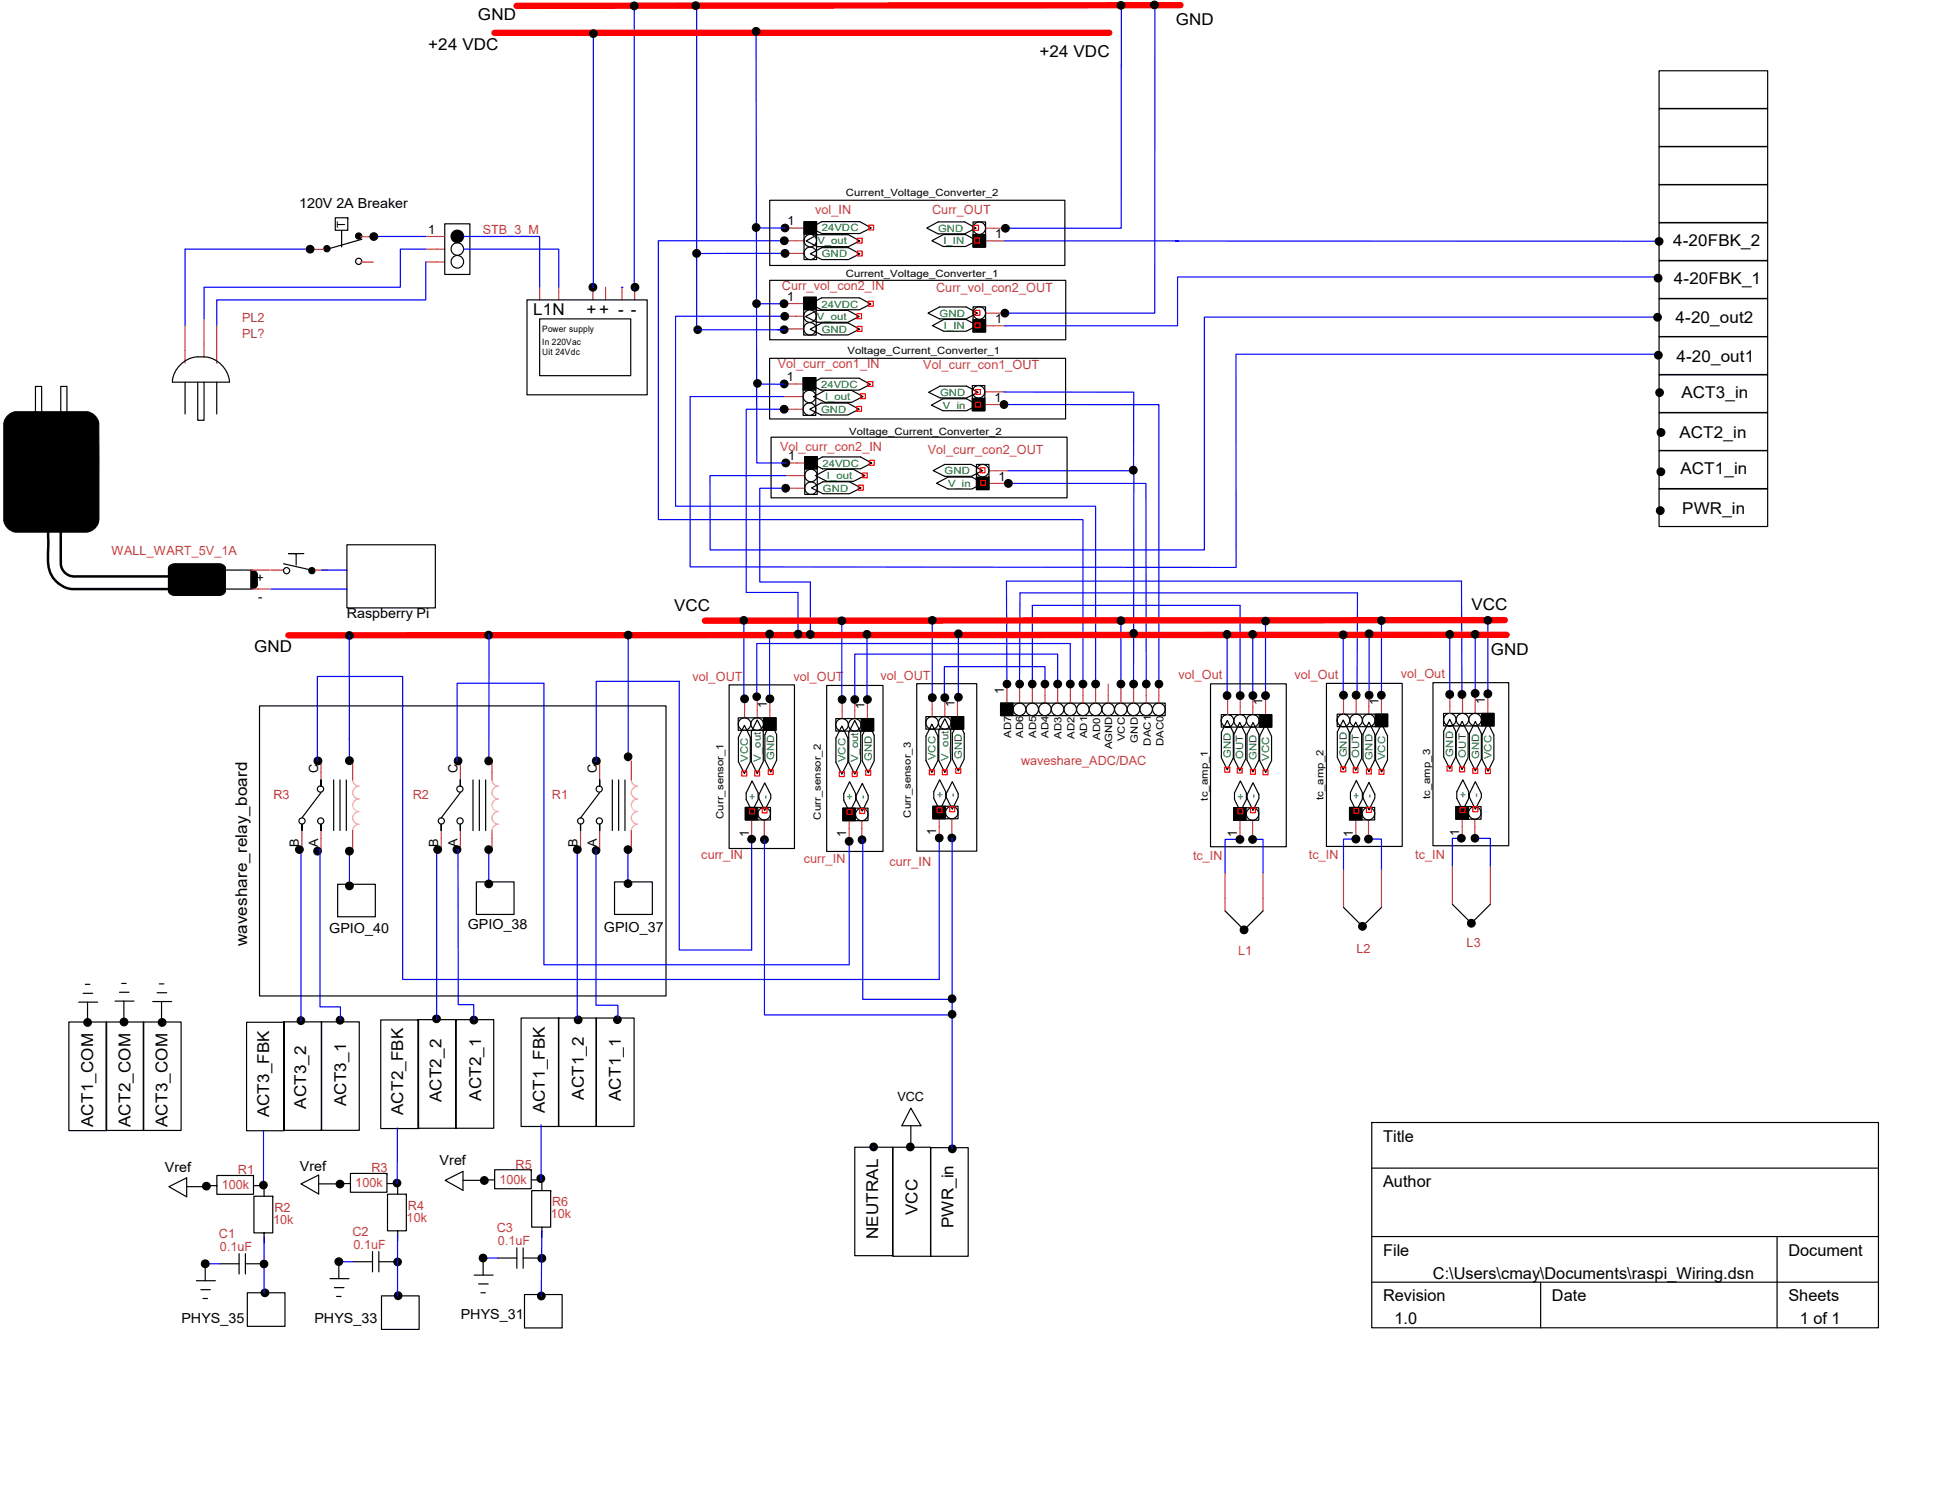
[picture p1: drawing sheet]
<svg xmlns="http://www.w3.org/2000/svg" width="279mm" height="216mm" viewBox="0 0 279 216" stroke-linecap="round" stroke-linejoin="round" font-family="sans-serif">
<g fill="none" stroke="#00f" stroke-width=".17">
<path d="M85.4 4.8v36.5h-.2M91.2 .5v40.9M100.2 .9v46.5h12.9M108.8 4.5l.1 62.1h4.2M161.3 .4v32.4h-16.7M166.2 .8l-.1 44.2h-21.5M44.9 35.8h-18.3v11M53.8 34h7.5M61.3 35.8h-3.7v5.5h-28.2v4.6M61.3 37.7v5.4h-30.1v3.7M66.7 34h10.9v7.3M66.7 35.8h13.7v5.5"/>
<path d="M108.7 32.8h4.3M112.9 34.6h-18.2v40.1h61.1v23.7M113 36.4l-12.8 .1M144.6 34.6l94.1 .1M239 39.8h-69.6v7.1h-24.8M89.5 41.3l.1 .1M91.2 41.4h.1M91.3 41.3h.1M91.4 41.3l-.2 .1M100.6 47.4h.2M108.9 43.7l4.2 .1M109 55.2l3.9 .1"/>
<path d="M111.8 47.4h1.1M112.8 58.9h-5.4v26.3h7.4v5.8M112.9 45.5h-15.7v27.3h60.4v25.6M144.4 58.2h22.3v40.2M144.4 56.4h18.7v11.3M238.7 45.6h-65.4v33.5h-71.1v-10.7h10.9M238.8 50.9h-61v30.7l-78.5-.1v-24.5h13.5M113.1 70.2h-3.8v13.5h7.3v7.5M145 67.7h18.1v30.7M145 69.5h19.9v28.9M39 84.7h10.9M46.2 82h3.7"/>
<path d="M50.2 91.5v18M70.4 91.2l-.1 18.3M90.4 91.3l-.1 18.2M107 89.1v11.4h.1M110.7 91.2l.1 9.3M121.1 89.1l.1 11.5M124.7 91.1l.1 9.5M134.1 89v11.4M137.9 90.9v9.5h-.1M144.9 98.4l-.1-14.8h65.5v16.3h.1M146.7 98.4v-13.1h48.6l-.1 14.7h-.1M148.5 98.4v-11.3h29.9v13"/>
<path d="M150.3 98.4v-2.5h-14.4v4.5M152.2 98.4v-4.3h-29.2v6.5M154 98.4v-5.8h-45.1v7.9M161.3 89v9.4M176.6 91v9.1M180.2 91.2l.1 8.9M182.1 89.3v10.8M193.3 91.2v8.8M197 91.2l-.1 8.8M198.8 89.3v10.7M208.6 91.2v8.7M212.2 90.9v9"/>
<path d="M214.1 89.2v10.7M45.7 109.5v-12.2h12.2v43.6h77.2v-20.4M50.2 106.2h.1M65.7 109.5h.1M65.8 109.5v-11.2h12.5v40.5h43.9v-18M85.6 109.5h.2v-11.5h11.9v38.7h10.4v-16M43 122.2h.3v24.6M45.7 122.2h.3v22.6h3v1.9M50.2 122.2l.1 5.7M63 122.2h-.2v24.4M65.7 122.2h.2v22.3h2.3v2.1M70.3 122.2v5.2"/>
<path d="M83.1 122.2v24.3M85.8 122.2l-.1 22.4h3.2v1.8M90.3 122.2v5M110 120.7v25.3h27M124 120.8h.1v22.9h12.9M136.9 120.5h.1v44.7M178.4 120.7h-2.1v4.9M180.2 120.7h1.5v4.9M195.1 120.7h-1.8v4.3M196.9 120.7h1.9v4.3M210.4 120.6h-1.4v4M212.2 120.6h2.2v4"/>
<path d="M37.9 162.7v7.8M38 177.9v8.1M57.2 162.2l-.1 8M57.2 177.6v8.9M77.9 161.8v7.9M78 177.1h.1M78 177.1l-.1 9.4M125.5 165h.1M29.5 181.7v.1h2.1M48.7 181.4v.1h2.2M69.5 180.8v.2h2.1"/>
</g>
<g fill="none" stroke="#000" stroke-width=".17">
<path d="M238.7 15.6h15.6v5.5h-15.6zM238.7 10.2h15.6v5.4h-15.6zM48.2 31.3h1.8v1.8h-1.8zM49.1 33.1v2.4M50 31.3h.1M52.1 34.4l-5.2 1.5M64 32.2h3.6v7.3h-3.6zM110.7 28.8h42.5v9.4h-42.5zM115.7 31.9h1.8v5.4h-1.8zM116 34.6l1.6-.8h4.5l1.6 .8-1.6 .9h-4.5zM116.6 36.5l1.6-.9h3.9l1.6 .9-1.6 .8h-3.9zM116.6 32.8l1.6-.9h5.5l1.6 .9-1.6 .8h-5.5z"/>
<path d="M133.3 32.8l1.7-.9h3.8l1.6 .9-1.6 .8h-3.8zM134.1 34.6l1.6-.9h3.2l1.7 .9-1.7 .9h-3.2zM140 31.9h1.8v3.6h-1.8zM238.7 37.5h15.6v5.4h-15.6zM238.7 32h15.6v5.5h-15.6zM238.7 26.6h15.6v5.4h-15.6zM238.7 21.1h15.6v5.4h-15.6zM5.1 55.6h.9v4.5h-.9zM8.7 55.6h.9v4.5h-.9zM25.9 52.5a4.1 4.1 0 0 1 4.4-1 4.1 4.1 0 0 1 2.7 3.5h-8.2a3.4 3.4 0 0 1 1.1-2.5zM26.6 55v4.5M28.4 55v5.5h1v-5.5"/>
<path d="M31.2 55v4.5M75.8 43.1h17.3v13.7h-17.3zM77.6 45.9h13.1v8.1h-13.1zM110.7 51.5h42.6v8.8h-42.6zM110.7 40.3h42.6v8.6h-42.6zM115.5 54.3h1.9v5.5h-1.9zM115.6 42.8h1.8v5.4h-1.8zM115.9 45.5l1.6-.9h4.5l1.6 .9-1.6 .9h-4.5zM116.5 55.3l1.6-.9h5.5l1.6 .9-1.6 .8h-5.5zM116.5 58.9l1.6-.9h3.9l1.6 .9-1.6 .8h-3.9zM116.5 43.7l1.7-.9h5.5l1.6 .9-1.6 .9h-5.5zM116.6 47.3l1.6-.8h3.8l1.7 .8-1.7 .9h-3.8z"/>
<path d="M117.1 57l1.6-.8h3.8l1.7 .8-1.7 .9h-3.8zM133.5 45l1.7-.8h3.8l1.6 .8-1.6 .9h-3.8zM133.6 56.4l1.7-.9h3.8l1.6 .9-1.6 .8h-3.8zM134 58.3l1.7-.9h3.4l1.6 .9-1.6 .8h-3.4zM134.2 46.8l1.6-.8h3.2l1.6 .8-1.6 .8h-3.2zM139.9 55.5h1.8v3.6h-1.8zM140 44.1h1.8v3.7h-1.8zM238.7 59.4h15.6v5.4h-15.6zM238.7 53.9h15.6v5.4h-15.6zM238.7 48.4h15.6v5.5h-15.6zM238.7 43h15.6v5.4h-15.6zM43.7 79.6h-2.2h1.1v1.7"/>
<path d="M49.9 78.4h12.7v9h-12.7zM110.9 62.9h42.6v8.7h-42.6zM115.8 65.7h1.8v5.4h-1.8zM116.7 66.6l1.6-.9h5.5l1.6 .9-1.6 .8h-5.5zM116.8 70.2l1.6-.9h3.8l1.7 .9-1.7 .8h-3.8zM117.3 68.4l1.7-.9h3.8l1.6 .9-1.6 .8h-3.8zM134.3 67.7l1.6-.9h3.8l1.7 .9-1.7 .8h-3.8zM134.7 69.5l1.7-.9h3.4l1.7 .9-1.7 .8h-3.4zM140.5 66.8h1.8v3.6h-1.8zM238.7 70.3h15.6v5.4h-15.6zM238.7 64.8h15.6v5.5h-15.6zM32.4 82h2.1a4 4 0 0 1 2.2 .2 1.07 1.07 0 0 1 .3 1.1v.3a1 1 0 0 1-1.2 1.1h-3.4"/>
<path d="M40.8 81.1l4 .9M104.9 98.5h9.4v23.5h-9.4zM118.9 98.6h8.1v23.9h-8.1zM131.9 98.3h8.6v24.1h-8.6zM174.2 98.4h10.9v23.4h-10.9zM190.8 98.3h10.9v23.5h-10.9zM206.2 98.2h10.9v23.4h-10.9zM37.3 101.5h58.5v41.8h-58.5zM43.4 119.5v-.9v.9M46.2 119.5v-.9v.9M46.2 113.1v-.9v.9M46.2 114l-2.8 3.6"/>
<path d="M48 112.2v7.3M48.9 112.2v7.3M49.8 112.2v7.3M63.5 119.5v-.9v.9M66.2 119.5v-.9v.9M66.2 113.1v-.9v.9M66.2 114l-2.7 3.6M68.1 112.2v7.3M69 112.2v7.3M69.9 112.2v7.3M83.5 119.5v-.9v.9M86.3 119.5v-.9v.9"/>
<path d="M86.3 113.1v-.9v.9M86.3 114l-2.8 3.6M88.1 112.2v7.3M89 112.2v7.3M89.9 112.2v7.3M106.2 103.3h5.5v1.8h-5.5zM107.1 104.3l.8 1.7v3.6l-.8 1.7-.9-1.7v-3.6zM107.2 116.1h3.6v1.8h-3.6zM108.2 112.3l.9 1.7v1l-.9 1.7-.8-1.7v-1zM108.9 103.5l.9 1.7v4.4l-.9 1.7-.8-1.7v-4.4zM110 112.6l.9 1.7v.6l-.9 1.7-.8-1.7v-.6zM110.9 103.9l.8 1.8v3.6l-.8 1.8-.9-1.8v-3.6z"/>
<path d="M120.2 103.4h5.5v1.8h-5.5zM121.1 104.4l.9 1.8v3.4l-.9 1.8-.8-1.8v-3.4zM121.3 116.2h3.6v1.8h-3.6zM122.2 112.4l.9 1.8v.9l-.9 1.7-.8-1.7v-.9zM123 103.6l.8 1.7v4.3l-.8 1.8-.9-1.8v-4.3zM124.1 112.7l.8 1.7v.6l-.8 1.7-.9-1.7v-.6zM124.9 104.1l.9 1.7v3.7l-.9 1.7-.8-1.7v-3.7zM133.2 103.1h5.4v1.8h-5.4zM134.1 104.2l.8 1.7v3.5l-.8 1.7-.9-1.7v-3.5zM134.2 116h3.6v1.8h-3.6zM135.2 112.2l.9 1.7v.9l-.9 1.7-.9-1.7v-.9zM135.9 103.4l.9 1.7v4.3l-.9 1.7-.8-1.7v-4.3z"/>
<path d="M137 112.4l.9 1.8v.5l-.9 1.7-.9-1.7v-.5zM137.9 103.8l.8 1.7v3.7l-.8 1.7-.9-1.7v-3.7zM144 101.1h23.6v1.8h-23.6zM175.7 102.8h7.3v1.8h-7.3zM176.6 103.6l.8 1.7v3.7l-.8 1.7-.9-1.7v-3.7zM177.5 116.2h3.6v1.8h-3.6zM178.4 103.9l.8 1.7v3.5l-.8 1.7-.9-1.7v-3.5zM178.5 112.3l.8 1.7v1l-.8 1.7-.9-1.7v-1zM180.3 103.9l.8 1.7v3.7l-.8 1.7-.9-1.7v-3.7zM180.3 112.6l.8 1.7v.6l-.8 1.7-.9-1.7v-.6zM182.1 104.2l.8 1.7v3.5l-.8 1.7-.9-1.7v-3.5zM192.4 102.7h7.2v1.8h-7.2z"/>
<path d="M193.3 103.6l.8 1.7v3.7l-.8 1.7-.9-1.7v-3.7zM194.2 116.1h3.6v1.8h-3.6zM195.1 103.9l.8 1.7v3.5l-.8 1.7-.9-1.7v-3.5zM195.1 112.3l.9 1.7v.9l-.9 1.7-.8-1.7v-.9zM197 103.9l.8 1.7v3.7l-.8 1.7-.9-1.7v-3.7zM197 112.5l.8 1.8v.5l-.8 1.7-.9-1.7v-.5zM198.8 104.1l.8 1.7v3.5l-.8 1.7-.9-1.7v-3.5zM207.7 102.6h7.2v1.8h-7.2zM208.6 103.5l.8 1.7v3.7l-.8 1.7-.9-1.7v-3.7zM209.5 116h3.6v1.8h-3.6zM210.4 103.8l.8 1.7v3.5l-.8 1.7-.9-1.7v-3.5zM210.5 112.2l.8 1.7v.9l-.8 1.7-.9-1.7v-.9z"/>
<path d="M212.3 103.8l.8 1.7v3.7l-.8 1.7-.9-1.7v-3.7zM212.3 112.4l.8 1.8v.5l-.8 1.7-.9-1.7v-.5zM214.1 104l.8 1.7v3.5l-.8 1.7-.9-1.7v-3.5zM48.6 127.2h5.4v4.7h-5.4zM68.5 126.9h5.5v4.6h-5.5zM88.4 126.9h5.5v4.6h-5.5zM176.3 131l2.7 2.8 2.7-2.8M193.3 130.5l2.7 2.7 2.8-2.7M209 130.1l2.7 2.7 2.7-2.7M9.9 147h5.4v15.6h-5.4zM11.3 144.1h2.8M12 142.9h1.3"/>
<path d="M12.3 141.6h.6M12.6 144.1v2.6M15.3 147h5.4v15.6h-5.4zM16.6 144h2.7M17.2 142.7h1.4M17.5 141.5h.6M17.8 144v2.6M20.6 147h5.5v15.6h-5.5zM22 144.1h2.7M22.6 142.8h1.4M22.9 141.5h.7M23.2 144.1v2.5"/>
<path d="M35.5 147h5.4v15.6h-5.4zM40.8 147h5.4v15.6h-5.4zM46.3 147h5.4v15.6h-5.4zM54.8 146.7h5.4v15.6h-5.4zM60.1 146.7h5.5v15.6h-5.5zM65.6 146.7h5.4v15.6h-5.4zM75 146.4h5.4v15.6h-5.4zM80.3 146.4h5.5v15.6h-5.5zM85.8 146.4h5.4v15.6h-5.4zM131 159.4l1.5 2.5h-2.7zM24.3 170.7l2.6-1.3v2.7zM26.9 170.7h2.5"/>
<path d="M29.7 170.5h1.5M31.2 169.1h5.3v2.7h-5.3zM36.5 169.1h.1M36.5 170.5h1.4M36.5 172.1h2.7v5.2h-2.7zM38 170.6v1.5M38 177.4v1.4M39.2 172.1h.1M43.3 170.3l2.5-1.3v2.7zM45.8 170.3h2.6M49 170.2h1.4M50.4 168.8h5.3v2.7h-5.3z"/>
<path d="M55.7 168.8h.1M55.7 170.2h1.5M55.8 171.8h2.7v5.2h-2.7zM57.2 170.3v1.5M57.2 177.1v1.4M58.5 171.8h.1M64.1 169.8l2.5-1.3v2.7zM66.6 169.8h2.6M69.7 169.7h1.5M71.2 168.3h5.2v2.7h-5.2zM74.4 179.5v2.9M75.3 179.5v2.9"/>
<path d="M76.4 168.3h.1M76.5 169.7h1.4M76.5 171.3h2.7v5.2h-2.7zM78 169.8v1.5M78 176.5v1.5M79.2 171.3h.1M123 165h5.4v15.6h-5.4zM128.5 165h5.4v15.7h-5.4zM131 161.9v2.6M133.9 165.1h5.4v15.6h-5.4zM197.4 161.5h72.9v29.5h-72.9zM197.4 168h72.9"/>
<path d="M197.4 177.9h72.9M255.7 177.9v13.1M28.3 184.2h2.7M28.9 185.5h1.4M29.2 186.8h.6M29.5 181.7v2.5M31.6 181.8h2.8M34.4 180.3v2.9M35.3 181.8h2.7M35.3 180.3v2.9M35.6 185.9h5.4v4.9h-5.4zM47.5 183.9h2.7"/>
<path d="M48.1 185.2h1.4M48.4 186.5h.7M48.7 181.4v2.5M50.9 181.5h2.7M53.6 180v2.9M54.5 181.5h2.8M54.5 180v2.9M54.9 186.4h5.4v4.8h-5.4zM68.2 183.4h2.8M68.9 184.7h1.3M69.2 185.9h.6M69.5 180.8v2.6"/>
<path d="M71.6 181h2.8M75.3 181h2.7M75.5 186.2h5.4v4.8h-5.4zM197.4 184.4h72.9M221.7 184.4v6.6"/>
<circle cx="51.6" cy="37.6" r=".45"/>
<circle cx="65.8" cy="37.6" r=".9"/>
<circle cx="65.8" cy="35.8" r=".9"/>
<circle cx="116.6" cy="36.4" r=".9"/>
<circle cx="116.6" cy="34.6" r=".9"/>
<circle cx="140.9" cy="32.8" r=".9"/>
<circle cx="116.5" cy="58.9" r=".9"/>
<circle cx="116.5" cy="57" r=".9"/>
<circle cx="116.5" cy="45.5" r=".9"/>
<circle cx="116.5" cy="47.3" r=".9"/>
<circle cx="140.8" cy="56.4" r=".9"/>
<circle cx="140.9" cy="45" r=".9"/>
<circle cx="116.7" cy="70.2" r=".9"/>
<circle cx="116.7" cy="68.4" r=".9"/>
<circle cx="141.4" cy="67.7" r=".9"/>
<circle cx="41.2" cy="82.1" r=".45"/>
<circle cx="43.5" cy="118.1" r=".45"/>
<circle cx="46.1" cy="113.5" r=".45"/>
<circle cx="46.1" cy="118.1" r=".45"/>
<circle cx="63.5" cy="118.1" r=".45"/>
<circle cx="66.2" cy="113.5" r=".45"/>
<circle cx="66.2" cy="118.1" r=".45"/>
<circle cx="83.5" cy="118.1" r=".45"/>
<circle cx="86.2" cy="113.5" r=".45"/>
<circle cx="86.2" cy="118.1" r=".45"/>
<circle cx="107.1" cy="104.1" r=".9"/>
<circle cx="108.9" cy="104.1" r=".9"/>
<circle cx="110" cy="117" r=".9"/>
<circle cx="121.1" cy="104.3" r=".9"/>
<circle cx="123" cy="104.3" r=".9"/>
<circle cx="124" cy="117.1" r=".9"/>
<circle cx="134.1" cy="104" r=".9"/>
<circle cx="135.9" cy="104" r=".9"/>
<circle cx="136.9" cy="116.9" r=".9"/>
<circle cx="146.7" cy="102" r=".9"/>
<circle cx="148.5" cy="102" r=".9"/>
<circle cx="150.3" cy="102" r=".9"/>
<circle cx="152.2" cy="102" r=".9"/>
<circle cx="154" cy="102" r=".9"/>
<circle cx="155.8" cy="102" r=".9"/>
<circle cx="157.6" cy="102" r=".9"/>
<circle cx="159.4" cy="102" r=".9"/>
<circle cx="161.3" cy="102" r=".9"/>
<circle cx="163.1" cy="102" r=".9"/>
<circle cx="164.9" cy="102" r=".9"/>
<circle cx="166.7" cy="102" r=".9"/>
<circle cx="176.6" cy="103.7" r=".9"/>
<circle cx="178.4" cy="103.7" r=".9"/>
<circle cx="180.2" cy="117.1" r=".9"/>
<circle cx="180.2" cy="103.7" r=".9"/>
<circle cx="193.3" cy="103.6" r=".9"/>
<circle cx="195.1" cy="103.6" r=".9"/>
<circle cx="196.9" cy="117" r=".9"/>
<circle cx="196.9" cy="103.6" r=".9"/>
<circle cx="208.6" cy="103.5" r=".9"/>
<circle cx="210.4" cy="103.5" r=".9"/>
<circle cx="212.2" cy="116.9" r=".9"/>
<circle cx="212.2" cy="103.5" r=".9"/>
</g>
<g fill="none" stroke="#f00" stroke-width=".17">
<path d="M123.3 34.3h.7v.7h-.7zM123.3 36.1h.7v.7h-.7zM125 32.4h.7v.7h-.7zM140.1 32.4h.7v.7h-.7zM140.2 34.2h.7v.7h-.7zM123.3 45.1h.7v.7h-.7zM123.3 58.5h.7v.7h-.7zM123.3 46.9h.7v.8h-.7zM123.8 56.6h.7v.7h-.7zM124.9 54.9h.7v.7h-.7zM124.9 43.3h.7v.7h-.7zM140.3 44.6h.7v.8h-.7z"/>
<path d="M140.3 46.4h.7v.7h-.7zM140.4 57.9h.7v.7h-.7zM140.4 56h.7v.7h-.7zM123.5 69.8h.7v.7h-.7zM124.1 68h.7v.7h-.7zM125.1 66.2h.7v.7h-.7zM141 67.3h.7v.7h-.7zM141.1 69.1h.7v.7h-.7zM106.7 110.9h.7v.7h-.7zM107.8 116.4h.8v.7h-.8zM108.6 110.9h.7v.7h-.7zM109.7 116.2h.7v.7h-.7z"/>
<path d="M110.5 110.7h.7v.7h-.7zM120.8 111h.7v.7h-.7zM121.9 116.4h.7v.8h-.7zM122.6 111h.7v.7h-.7zM123.7 116.3h.7v.7h-.7zM124.5 110.8h.8v.7h-.8zM133.7 110.7h.7v.7h-.7zM134.8 116.2h.7v.7h-.7zM135.6 110.7h.7v.7h-.7zM136.7 116h.7v.8h-.7zM137.5 110.5h.7v.7h-.7zM176.2 110.4h.7v.7h-.7z"/>
<path d="M178 110.5h.7v.7h-.7zM178.1 116.3h.7v.8h-.7zM179.9 110.7h.7v.7h-.7zM179.9 116.2h.7v.7h-.7zM181.7 110.7h.7v.7h-.7zM192.9 110.3h.7v.7h-.7zM194.7 110.4h.7v.7h-.7zM194.8 116.3h.7v.7h-.7zM196.6 110.6h.7v.7h-.7zM196.6 116.1h.7v.8h-.7zM198.4 110.7h.7v.7h-.7zM208.2 110.2h.7v.7h-.7z"/>
<path d="M210 110.3h.7v.7h-.7zM210.1 116.2h.7v.7h-.7zM211.9 110.5h.7v.7h-.7zM211.9 116h.7v.8h-.7zM213.7 110.6h.7v.7h-.7z"/>
</g>
<g fill="none" stroke="#c04040" stroke-width=".17">
<path d="M44.8 35.9h1.8M51.9 34.1h1.8M51.9 37.7h1.8M61.3 37.7h2.7M61.3 35.8h2.7M61.3 34h2.7M112.9 32.8h2.8M112.9 34.6h2.8M112.9 36.4h2.8M141.8 34.6h2.8M141.8 32.8h2.8M26.6 46.8v5.4"/>
<path d="M29.4 45.9v5.4M31.2 46.8v5.4M77.6 41.3v1.8M80.4 41.3v1.8M85.3 41.3v1.8M87.1 41.3v1.8M89.5 41.3v1.8M91.3 41.3v1.8M112.8 55.2h2.7M112.8 57h2.7M112.8 58.9h2.7M112.9 43.7h2.7"/>
<path d="M112.9 45.5h2.7M112.9 47.3h2.7M141.7 58.2h2.7M141.7 56.4h2.7M141.8 46.9h2.8M141.8 45h2.8M113.1 66.6h2.7M113.1 68.4h2.7M113.1 70.2h2.7M142.3 69.5h2.7M142.3 67.7h2.7M36.1 82h2.7"/>
<path d="M36.1 84.7h2.7M39 82h1.8M45.3 82h1.9M144.9 98.4v2.7M146.7 98.4v2.7M148.5 98.4v2.7M150.3 98.4v2.7M152.2 98.4v2.7M154 98.4v2.7M155.8 98.4v2.7M157.6 98.4v2.7M159.4 98.4v2.7"/>
<path d="M161.3 98.4v2.7M163.1 98.4v2.7M164.9 98.4v2.7M166.7 98.4v2.7M193.3 100v2.7M195.1 100v2.7M196.9 100v2.7M198.8 100v2.7M208.6 99.9v2.7M210.4 99.9v2.7M212.2 99.9v2.7M214.1 99.9v2.7"/>
<path d="M43.4 119.5v2.7M46.2 109.5v2.7M46.2 119.5v2.7M50.7 109.5v2.7M50.7 119.5v2.7M63.5 119.5v2.7M66.2 109.5v2.7M66.2 119.5v2.7M70.8 109.5v2.7M70.8 119.5v2.7M83.5 119.5v2.7M86.3 109.5v2.7"/>
<path d="M86.3 119.5v2.7M90.8 109.5v2.7M90.8 119.5v2.7M107.1 100.5v2.8M108.1 118v2.7M108.9 100.5v2.8M110 118v2.7M110.8 100.5v2.8M121.2 100.6v2.8M122.2 118.1v2.7M123 100.6v2.8M124 118.1v2.7"/>
<path d="M124.8 100.6v2.8M134.1 100.4v2.7M135.1 117.8v2.7M135.9 100.4v2.7M136.9 117.8v2.7M137.8 100.4v2.7M176.6 100.1v2.7M178.4 118v2.7M178.4 100.1v2.7M180.2 118v2.7M180.3 100.1v2.7M182.1 100.1v2.7"/>
<path d="M195.1 118v2.7M196.9 118v2.7M210.4 117.9v2.7M212.2 117.9v2.7M176.3 125.6v5.4M181.7 125.6v5.4M193.3 125v5.5M198.8 125v5.5M209 124.6v5.5M214.4 124.6v5.5"/>
</g>
<g fill="#000" stroke="#000" stroke-width=".17">
<path d="M115.7 31.9h1.8v1.8h-1.8zM140 33.7h1.8v1.8h-1.8zM115.5 54.3h1.9v1.8h-1.9zM115.6 42.8h1.8v1.8h-1.8zM139.9 57.3h1.8v1.8h-1.8zM140 46h1.8v1.8h-1.8zM1 59.9a2.25 2.25 0 0 1 2.3-.7h9.2a2.15 2.15 0 0 1 1.7 2.7v12.8a1.96 1.96 0 0 1-1.9 1.8h-10.1a1.98 1.98 0 0 1-1.6-1.8v-13.8l.2-.7zM115.8 65.7h1.8v1.8h-1.8zM140.5 68.6h1.8v1.8h-1.8zM24.3 81.4l.8-.3h6.4a.92 .92 0 0 1 .9 1.2v2a1.06 1.06 0 0 1-.2 1.1l-.5 .2h-5.4a3.1 3.1 0 0 1-1.7-.1l-.4-.5v-3.3zM36.1 82a.82 .82 0 0 1 .9 .9v1.3a.98 .98 0 0 1-.9 .5zM107.2 116.1h1.8v1.8h-1.8z"/>
<path d="M109.9 103.3h1.8v1.8h-1.8zM121.3 116.2h1.8v1.8h-1.8zM123.9 103.4h1.8v1.8h-1.8zM134.2 116h1.8v1.8h-1.8zM136.8 103.1h1.8v1.8h-1.8zM144 101.1h1.8v1.8h-1.8zM177.5 116.2h1.8v1.8h-1.8zM181.2 102.8h1.8v1.8h-1.8zM194.2 116.1h1.8v1.8h-1.8zM197.8 102.7h1.8v1.8h-1.8zM209.5 116h1.8v1.8h-1.8zM213.1 102.6h1.8v1.8h-1.8z"/>
<circle cx="85.4" cy="4.8" r=".55"/>
<circle cx="91.2" cy=".8" r=".55"/>
<circle cx="100.1" cy=".8" r=".55"/>
<circle cx="108.8" cy="4.5" r=".55"/>
<circle cx="161.3" cy=".8" r=".55"/>
<circle cx="166.1" cy=".7" r=".55"/>
<circle cx="44.6" cy="35.8" r=".55"/>
<circle cx="47" cy="35.8" r=".45"/>
<circle cx="51.6" cy="33.9" r=".45"/>
<circle cx="53.8" cy="34" r=".55"/>
<circle cx="65.8" cy="34" r=".9"/>
<circle cx="100.2" cy="36.4" r=".55"/>
<circle cx="108.8" cy="32.7" r=".55"/>
<circle cx="112.8" cy="34.6" r=".55"/>
<circle cx="112.9" cy="36.4" r=".55"/>
<circle cx="112.9" cy="32.8" r=".55"/>
<circle cx="144.7" cy="32.8" r=".55"/>
<circle cx="238.7" cy="34.7" r=".55"/>
<circle cx="85.3" cy="41.3" r=".55"/>
<circle cx="91.4" cy="41.3" r=".55"/>
<circle cx="100.4" cy="47.4" r=".54"/>
<circle cx="108.8" cy="43.7" r=".54"/>
<circle cx="109" cy="55.1" r=".54"/>
<circle cx="112.8" cy="43.7" r=".55"/>
<circle cx="112.8" cy="58.9" r=".55"/>
<circle cx="112.8" cy="55.2" r=".55"/>
<circle cx="112.8" cy="47.4" r=".55"/>
<circle cx="112.9" cy="45.5" r=".55"/>
<circle cx="144.4" cy="58.2" r=".55"/>
<circle cx="144.6" cy="45" r=".55"/>
<circle cx="238.5" cy="45.6" r=".55"/>
<circle cx="238.5" cy="40" r=".55"/>
<circle cx="238.6" cy="51.1" r=".55"/>
<circle cx="238.8" cy="56.5" r=".55"/>
<circle cx="113" cy="70.2" r=".55"/>
<circle cx="113" cy="66.6" r=".55"/>
<circle cx="145.1" cy="69.5" r=".55"/>
<circle cx="163" cy="67.6" r=".55"/>
<circle cx="238.9" cy="73.4" r=".55"/>
<circle cx="238.9" cy="67.9" r=".55"/>
<circle cx="239" cy="62.2" r=".55"/>
<circle cx="44.9" cy="82.1" r=".45"/>
<circle cx="50.3" cy="91.4" r=".55"/>
<circle cx="70.3" cy="91.4" r=".55"/>
<circle cx="90.4" cy="91.3" r=".55"/>
<circle cx="107" cy="89.2" r=".54"/>
<circle cx="110.7" cy="91.2" r=".55"/>
<circle cx="114.8" cy="91.2" r=".55"/>
<circle cx="116.6" cy="91.2" r=".55"/>
<circle cx="121.1" cy="89.3" r=".55"/>
<circle cx="124.7" cy="91.2" r=".55"/>
<circle cx="134.1" cy="89.2" r=".55"/>
<circle cx="137.9" cy="91.2" r=".55"/>
<circle cx="144.9" cy="98.4" r=".54"/>
<circle cx="146.7" cy="98.4" r=".54"/>
<circle cx="148.5" cy="98.4" r=".54"/>
<circle cx="150.3" cy="98.4" r=".54"/>
<circle cx="152.2" cy="98.4" r=".55"/>
<circle cx="154" cy="98.4" r=".55"/>
<circle cx="155.8" cy="98.4" r=".55"/>
<circle cx="157.6" cy="98.4" r=".55"/>
<circle cx="161.3" cy="89.3" r=".55"/>
<circle cx="161.3" cy="98.4" r=".55"/>
<circle cx="163.1" cy="91.1" r=".55"/>
<circle cx="163.1" cy="98.4" r=".55"/>
<circle cx="164.9" cy="98.4" r=".54"/>
<circle cx="166.7" cy="98.4" r=".54"/>
<circle cx="176.5" cy="91.2" r=".55"/>
<circle cx="180.2" cy="91.2" r=".54"/>
<circle cx="182.1" cy="89.3" r=".55"/>
<circle cx="193.2" cy="91.3" r=".55"/>
<circle cx="193.3" cy="100" r=".55"/>
<circle cx="195.1" cy="100" r=".55"/>
<circle cx="197" cy="91.2" r=".55"/>
<circle cx="197" cy="100" r=".55"/>
<circle cx="198.7" cy="100" r=".55"/>
<circle cx="198.7" cy="89.3" r=".54"/>
<circle cx="208.6" cy="91.2" r=".55"/>
<circle cx="208.6" cy="99.9" r=".55"/>
<circle cx="210.3" cy="99.9" r=".55"/>
<circle cx="212.2" cy="99.7" r=".55"/>
<circle cx="212.2" cy="91.2" r=".55"/>
<circle cx="214.1" cy="99.8" r=".55"/>
<circle cx="214.1" cy="89.2" r=".55"/>
<circle cx="45.7" cy="109.5" r=".55"/>
<circle cx="50.3" cy="109.4" r=".55"/>
<circle cx="65.9" cy="109.5" r=".55"/>
<circle cx="70.3" cy="109.5" r=".55"/>
<circle cx="85.8" cy="109.5" r=".55"/>
<circle cx="90.4" cy="108.8" r=".54"/>
<circle cx="107.1" cy="100.5" r=".55"/>
<circle cx="108.9" cy="100.2" r=".54"/>
<circle cx="110.8" cy="100.5" r=".55"/>
<circle cx="121.2" cy="100.6" r=".55"/>
<circle cx="123" cy="100.6" r=".55"/>
<circle cx="124.8" cy="100.6" r=".55"/>
<circle cx="134.1" cy="100.3" r=".55"/>
<circle cx="135.9" cy="100.3" r=".55"/>
<circle cx="137.9" cy="100.3" r=".55"/>
<circle cx="176.5" cy="100.1" r=".55"/>
<circle cx="178.4" cy="100.1" r=".55"/>
<circle cx="180.3" cy="100.1" r=".55"/>
<circle cx="182.1" cy="100.1" r=".55"/>
<circle cx="43.1" cy="122.2" r=".55"/>
<circle cx="45.7" cy="122.4" r=".55"/>
<circle cx="50.3" cy="122.4" r=".55"/>
<circle cx="50.3" cy="127.4" r=".55"/>
<circle cx="63" cy="122.2" r=".55"/>
<circle cx="65.7" cy="122.2" r=".55"/>
<circle cx="70.3" cy="122.2" r=".54"/>
<circle cx="70.3" cy="127.1" r=".55"/>
<circle cx="83.1" cy="122.2" r=".55"/>
<circle cx="85.8" cy="122.3" r=".54"/>
<circle cx="90.3" cy="122.2" r=".54"/>
<circle cx="90.3" cy="127.1" r=".54"/>
<circle cx="108.1" cy="120.7" r=".55"/>
<circle cx="110" cy="120.8" r=".55"/>
<circle cx="122.2" cy="121" r=".55"/>
<circle cx="124" cy="120.8" r=".55"/>
<circle cx="135.1" cy="120.5" r=".55"/>
<circle cx="137" cy="120.5" r=".55"/>
<circle cx="178.4" cy="120.7" r=".55"/>
<circle cx="179" cy="133.7" r=".55"/>
<circle cx="180.2" cy="120.7" r=".55"/>
<circle cx="195.1" cy="120.7" r=".55"/>
<circle cx="196" cy="133.2" r=".55"/>
<circle cx="196.9" cy="120.7" r=".55"/>
<circle cx="210.3" cy="120.6" r=".55"/>
<circle cx="211.7" cy="132.8" r=".55"/>
<circle cx="212.2" cy="120.6" r=".54"/>
<circle cx="12.6" cy="147.1" r=".55"/>
<circle cx="17.8" cy="147" r=".55"/>
<circle cx="23.3" cy="147.1" r=".55"/>
<circle cx="43.3" cy="146.8" r=".55"/>
<circle cx="48.9" cy="146.7" r=".55"/>
<circle cx="62.8" cy="146.5" r=".55"/>
<circle cx="68.2" cy="146.7" r=".55"/>
<circle cx="83.2" cy="146.7" r=".55"/>
<circle cx="88.8" cy="146.7" r=".54"/>
<circle cx="137" cy="143.7" r=".55"/>
<circle cx="137" cy="145.9" r=".54"/>
<circle cx="29.7" cy="170.6" r=".55"/>
<circle cx="37.9" cy="170.5" r=".54"/>
<circle cx="48.9" cy="170.3" r=".55"/>
<circle cx="57.1" cy="170.2" r=".54"/>
<circle cx="69.7" cy="169.8" r=".55"/>
<circle cx="77.8" cy="169.5" r=".55"/>
<circle cx="125.7" cy="165" r=".55"/>
<circle cx="131" cy="165" r=".55"/>
<circle cx="137" cy="165.2" r=".55"/>
<circle cx="29.5" cy="181.8" r=".55"/>
<circle cx="38" cy="181.8" r=".54"/>
<circle cx="38.1" cy="186" r=".55"/>
<circle cx="48.8" cy="181.5" r=".55"/>
<circle cx="57.2" cy="181.5" r=".54"/>
<circle cx="57.3" cy="186.4" r=".55"/>
<circle cx="69.5" cy="181" r=".55"/>
<circle cx="77.9" cy="186.4" r=".55"/>
<circle cx="78" cy="181" r=".55"/>
</g>
<path d="M6.9 76.5v2.3a8.2 8.2 0 0 0 .5 3.9 4 4 0 0 0 2.9 2h13.9M8.7 76.5v3.8a2.09 2.09 0 0 0 2.3 2.6h13.2" fill="none" stroke="#000" stroke-width=".36"/>
<path d="M71.1 4.7h88.5M169.8 .7l-95.5 .1M216.5 89.2l-115.1 .1M216.8 91.3l-175.3 .1" fill="none" stroke="#f00" stroke-width=".91"/>
<path d="M50.7 112.2a.97 .97 0 0 0 .9 .9 .91 .91 0 0 0-.9 .9 .91 .91 0 0 0 .9 .9l-.3 .1a.9 .9 0 0 0-.6 .8M51.6 116.7a.91 .91 0 0 0-.9 .9 .91 .91 0 0 0 .9 1 .98 .98 0 0 0-.9 .9M70.8 112.2a.97 .97 0 0 0 .9 .9 .91 .91 0 0 0-.9 .9 .91 .91 0 0 0 .9 .9l-.3 .1a.9 .9 0 0 0-.6 .8M71.7 116.7a.91 .91 0 0 0-.9 .9 .91 .91 0 0 0 .9 1 .98 .98 0 0 0-.9 .9M90.8 112.2a.97 .97 0 0 0 .9 .9 .91 .91 0 0 0-.9 .9 .91 .91 0 0 0 .9 .9l-.3 .1a.9 .9 0 0 0-.6 .8M91.7 116.7a.91 .91 0 0 0-.9 .9 .91 .91 0 0 0 .9 1 .98 .98 0 0 0-.9 .9" fill="none" stroke="#ff80c0" stroke-width=".17"/>
<path d="M50.7 115.8a.96 .96 0 0 0 .9 .9M70.8 115.8a.96 .96 0 0 0 .9 .9M90.8 115.8a.96 .96 0 0 0 .9 .9" fill="none" stroke="#ff80ff" stroke-width=".17"/>
<g font-size="2.3">
<text x="68.8" y="2.8">GND</text>
<text x="169.2" y="3.6">GND</text>
<text x="61.6" y="7.2">+24 VDC</text>
<text x="149.5" y="8.2">+24 VDC</text>
<text x="240.7" y="35.4">4-20FBK_2</text>
<text x="240.8" y="40.8">4-20FBK_1</text>
<text x="76.7" y="45.4">L1N</text>
<text x="84.4" y="45.4">++ - -</text>
<text x="241.1" y="46.5">4-20_out2</text>
<text x="241.2" y="52">4-20_out1</text>
<text x="241.9" y="57.2">ACT3_in</text>
<text x="241.6" y="63">ACT2_in</text>
<text x="241.8" y="68.2">ACT1_in</text>
<text x="242" y="73.9">PWR_in</text>
<text x="97" y="87.8">VCC</text>
<text x="211.7" y="87.8">VCC</text>
<text x="36.6" y="93.7">GND</text>
<text x="214.5" y="94.2">GND</text>
<text x="35.6" y="136.1" transform="rotate(-90 35.6 136.1)">waveshare_relay_board</text>
<text x="38.7" y="160.7" transform="rotate(-90 38.7 160.7)">ACT3_FBK</text>
<text x="44.1" y="159.5" transform="rotate(-90 44.1 159.5)">ACT3_2</text>
<text x="49.8" y="159.1" transform="rotate(-90 49.8 159.1)">ACT3_1</text>
<text x="58" y="160.4" transform="rotate(-90 58 160.4)">ACT2_FBK</text>
<text x="63.5" y="158.5" transform="rotate(-90 63.5 158.5)">ACT2_2</text>
<text x="69.2" y="158.3" transform="rotate(-90 69.2 158.3)">ACT2_1</text>
<text x="78.4" y="160.1" transform="rotate(-90 78.4 160.1)">ACT1_FBK</text>
<text x="84" y="158.2" transform="rotate(-90 84 158.2)">ACT1_2</text>
<text x="89.3" y="158.3" transform="rotate(-90 89.3 158.3)">ACT1_1</text>
<text x="13.4" y="162.1" transform="rotate(-90 13.4 162.1)">ACT1_COM</text>
<text x="18.8" y="162.1" transform="rotate(-90 18.8 162.1)">ACT2_COM</text>
<text x="24.1" y="162.1" transform="rotate(-90 24.1 162.1)">ACT3_COM</text>
<text x="199" y="164.2">Title</text>
<text x="199" y="170.8">Author</text>
<text x="126.3" y="178.2" transform="rotate(-90 126.3 178.2)">NEUTRAL</text>
<text x="132" y="174.8" transform="rotate(-90 132 174.8)">VCC</text>
<text x="137.2" y="176.6" transform="rotate(-90 137.2 176.6)">PWR_in</text>
<text x="199" y="180.6">File</text>
<text x="206.2" y="183.9">C:\Users\cmay\Documents\raspi_Wiring.dsn</text>
<text x="257.3" y="180.6">Document</text>
<text x="199" y="187.2">Revision</text>
<text x="200.6" y="190.5">1.0</text>
<text x="223.3" y="187.2">Date</text>
<text x="257.3" y="187.2">Sheets</text>
<text x="259" y="190.5">1 of 1</text>
</g>
<g font-size="2">
<text x="43" y="30">120V 2A Breaker</text>
<text x="49.9" y="88.9">Raspberry Pi</text>
<text x="47.4" y="134.2">GPIO_40</text>
<text x="67.3" y="133.6">GPIO_38</text>
<text x="86.9" y="134">GPIO_37</text>
<text x="63.2" y="167.6">Vref</text>
<text x="23.7" y="168.6">Vref</text>
<text x="43.1" y="168.4">Vref</text>
<text x="26.1" y="190.3">PHYS_35</text>
<text x="45.2" y="190.3">PHYS_33</text>
<text x="66.3" y="189.8">PHYS_31</text>
</g>
<g font-size="1.8">
<text x="61.6" y="33.6">1</text>
<text x="113.3" y="32.4">1</text>
<text x="143.2" y="34.2">1</text>
<text x="113.3" y="43.3">1</text>
<text x="143.2" y="46.5">1</text>
<text x="113.2" y="54.8">1</text>
<text x="143.1" y="57.8">1</text>
<text x="113.4" y="66.2">1</text>
<text x="143.7" y="69.1">1</text>
<text x="36.9" y="83.8">+</text>
<text x="37.1" y="86.5">-</text>
<text x="110.3" y="101.9" transform="rotate(-90 110.3 101.9)">1</text>
<text x="137.3" y="101.7" transform="rotate(-90 137.3 101.7)">1</text>
<text x="144.4" y="99.8" transform="rotate(-90 144.4 99.8)">1</text>
<text x="181.7" y="101.4" transform="rotate(-90 181.7 101.4)">1</text>
<text x="198.3" y="101.4" transform="rotate(-90 198.3 101.4)">1</text>
<text x="213.6" y="101.3" transform="rotate(-90 213.6 101.3)">1</text>
<text x="124.4" y="102" transform="rotate(-90 124.4 102)">1</text>
<text x="45.8" y="111.1" transform="rotate(-90 45.8 111.1)">C</text>
<text x="65.8" y="111.1" transform="rotate(-90 65.8 111.1)">C</text>
<text x="85.9" y="111.1" transform="rotate(-90 85.9 111.1)">C</text>
<text x="43" y="121.8" transform="rotate(-90 43 121.8)">B</text>
<text x="45.8" y="121.8" transform="rotate(-90 45.8 121.8)">A</text>
<text x="63.1" y="121.8" transform="rotate(-90 63.1 121.8)">B</text>
<text x="65.8" y="121.8" transform="rotate(-90 65.8 121.8)">A</text>
<text x="83.1" y="121.8" transform="rotate(-90 83.1 121.8)">B</text>
<text x="85.9" y="121.8" transform="rotate(-90 85.9 121.8)">A</text>
<text x="107.7" y="120.3" transform="rotate(-90 107.7 120.3)">1</text>
<text x="121.8" y="120.4" transform="rotate(-90 121.8 120.4)">1</text>
<text x="134.7" y="120.2" transform="rotate(-90 134.7 120.2)">1</text>
<text x="178" y="120.4" transform="rotate(-90 178 120.4)">1</text>
<text x="194.6" y="120.3" transform="rotate(-90 194.6 120.3)">1</text>
<text x="210" y="120.2" transform="rotate(-90 210 120.2)">1</text>
<text x="129.1" y="158.4">VCC</text>
</g>
<g font-size="1.8" fill="#c04040">
<text x="69.4" y="33.6">STB_3_M</text>
<text x="117.3" y="30.8">vol_IN</text>
<text x="134.1" y="30.8">Curr_OUT</text>
<text x="112.5" y="41.8">Curr_vol_con2_IN</text>
<text x="34.8" y="46.4">PL2</text>
<text x="134.7" y="42.1">Curr_vol_con2_OUT</text>
<text x="34.8" y="48.6">PL?</text>
<text x="111.9" y="53">Vol_curr_con1_IN</text>
<text x="132.8" y="53.1">Vol_curr_con1_OUT</text>
<text x="112.2" y="64.8">Vol_curr_con2_IN</text>
<text x="133.5" y="65.3">Vol_curr_con2_OUT</text>
<text x="16" y="79.8">WALL_WART_5V_1A</text>
<text x="99.6" y="97.9">vol_OUT</text>
<text x="114.2" y="97.9">vol_OUT</text>
<text x="126.7" y="97.7">vol_OUT</text>
<text x="169.5" y="97.7">vol_Out</text>
<text x="186.2" y="97.6">vol_Out</text>
<text x="201.5" y="97.5">vol_Out</text>
<text x="146.9" y="110.1">waveshare_ADC/DAC</text>
<text x="39.3" y="114.9">R3</text>
<text x="59.4" y="114.9">R2</text>
<text x="79.4" y="114.9">R1</text>
<text x="100.9" y="123.5">curr_IN</text>
<text x="115.6" y="124.1">curr_IN</text>
<text x="128" y="124.5">curr_IN</text>
<text x="171.6" y="123.7">tc_IN</text>
<text x="188.3" y="123.6">tc_IN</text>
<text x="203.6" y="123.5">tc_IN</text>
<text x="178.1" y="137.4">L1</text>
<text x="195.2" y="137">L2</text>
<text x="211" y="136.2">L3</text>
<text x="31.9" y="171.1">100k</text>
<text x="34.2" y="168.9">R1</text>
<text x="51.1" y="170.8">100k</text>
<text x="53.4" y="168.6">R3</text>
<text x="58.7" y="174">R4</text>
<text x="71.9" y="170.3">100k</text>
<text x="74.2" y="168.1">R5</text>
<text x="79.4" y="173.5">R6</text>
<text x="31.5" y="178">C1</text>
<text x="31.6" y="179.9">0.1uF</text>
<text x="39.3" y="176">10k</text>
<text x="39.5" y="174.3">R2</text>
<text x="50.7" y="177.7">C2</text>
<text x="50.9" y="179.6">0.1uF</text>
<text x="58.5" y="175.7">10k</text>
<text x="71.5" y="177.2">C3</text>
<text x="71.6" y="179.1">0.1uF</text>
<text x="79.2" y="175.2">10k</text>
</g>
<text font-size="1.6" x="49.7" y="32.8" transform="rotate(-90 49.7 32.8)">T</text>
<g font-size="1.4">
<text x="121.7" y="28.2">Current_Voltage_Converter_2</text>
<text x="121.7" y="39.9">Current_Voltage_Converter_1</text>
<text x="121.9" y="50.9">Voltage_Current_Converter_1</text>
<text x="122.2" y="62.6">Voltage_Current_Converter_2</text>
<text x="145.5" y="106.2" transform="rotate(-90 145.5 106.2)">AD7</text>
<text x="147.2" y="106.1" transform="rotate(-90 147.2 106.1)">AD6</text>
<text x="149.1" y="106.1" transform="rotate(-90 149.1 106.1)">AD5</text>
<text x="150.9" y="106.1" transform="rotate(-90 150.9 106.1)">AD4</text>
<text x="152.7" y="106.2" transform="rotate(-90 152.7 106.2)">AD3</text>
<text x="154.6" y="106.3" transform="rotate(-90 154.6 106.3)">AD2</text>
<text x="156.4" y="106.2" transform="rotate(-90 156.4 106.2)">AD1</text>
<text x="158.3" y="106.4" transform="rotate(-90 158.3 106.4)">AD0</text>
<text x="160" y="107.8" transform="rotate(-90 160 107.8)">AGND</text>
<text x="161.8" y="106.6" transform="rotate(-90 161.8 106.6)">VCC</text>
<text x="163.7" y="106.8" transform="rotate(-90 163.7 106.8)">GND</text>
<text x="165.6" y="107.3" transform="rotate(-90 165.6 107.3)">DAC1</text>
<text x="167.4" y="107.3" transform="rotate(-90 167.4 107.3)">DAC0</text>
<text x="104.1" y="117.8" transform="rotate(-90 104.1 117.8)">Curr_sensor_1</text>
<text x="118.1" y="117.9" transform="rotate(-90 118.1 117.9)">Curr_sensor_2</text>
<text x="131.1" y="117.6" transform="rotate(-90 131.1 117.6)">Curr_sensor_3</text>
<text x="173.8" y="115.1" transform="rotate(-90 173.8 115.1)">tc_amp_1</text>
<text x="190.4" y="115.1" transform="rotate(-90 190.4 115.1)">tc_amp_2</text>
<text x="205.7" y="115" transform="rotate(-90 205.7 115)">tc_amp_3</text>
</g>
<g font-size="1.4" fill="#008020">
<text x="117.6" y="35.2">V_out</text>
<text x="118.2" y="33.3">24VDC</text>
<text x="135" y="33.3">GND</text>
<text x="135.7" y="35.1">I_IN</text>
<text x="118.2" y="37">GND</text>
<text x="117.5" y="46">V_out</text>
<text x="118.2" y="44.2">24VDC</text>
<text x="118.2" y="47.9">GND</text>
<text x="135.2" y="45.6">GND</text>
<text x="135.8" y="47.3">I_IN</text>
<text x="118.1" y="55.8">24VDC</text>
<text x="118.1" y="59.4">GND</text>
<text x="118.7" y="57.6">I_out</text>
<text x="135.3" y="56.9">GND</text>
<text x="135.7" y="58.8">V_in</text>
<text x="118.3" y="67.1">24VDC</text>
<text x="118.4" y="70.7">GND</text>
<text x="119" y="68.9">I_out</text>
<text x="135.9" y="68.2">GND</text>
<text x="136.4" y="70">V_in</text>
<text x="107.6" y="109.5" transform="rotate(-90 107.6 109.5)">VCC</text>
<text x="109.5" y="109.5" transform="rotate(-90 109.5 109.5)">V_out</text>
<text x="111.4" y="109.3" transform="rotate(-90 111.4 109.3)">GND</text>
<text x="121.6" y="109.6" transform="rotate(-90 121.6 109.6)">VCC</text>
<text x="123.5" y="109.6" transform="rotate(-90 123.5 109.6)">V_out</text>
<text x="125.4" y="109.4" transform="rotate(-90 125.4 109.4)">GND</text>
<text x="134.6" y="109.4" transform="rotate(-90 134.6 109.4)">VCC</text>
<text x="136.4" y="109.4" transform="rotate(-90 136.4 109.4)">V_out</text>
<text x="138.4" y="109.2" transform="rotate(-90 138.4 109.2)">GND</text>
<text x="177.1" y="109" transform="rotate(-90 177.1 109)">GND</text>
<text x="178.9" y="109.1" transform="rotate(-90 178.9 109.1)">OUT</text>
<text x="180.8" y="109.3" transform="rotate(-90 180.8 109.3)">GND</text>
<text x="182.6" y="109.4" transform="rotate(-90 182.6 109.4)">VCC</text>
<text x="193.8" y="108.9" transform="rotate(-90 193.8 108.9)">GND</text>
<text x="195.6" y="109.1" transform="rotate(-90 195.6 109.1)">OUT</text>
<text x="197.5" y="109.3" transform="rotate(-90 197.5 109.3)">GND</text>
<text x="199.3" y="109.3" transform="rotate(-90 199.3 109.3)">VCC</text>
<text x="209.1" y="108.8" transform="rotate(-90 209.1 108.8)">GND</text>
<text x="210.9" y="109" transform="rotate(-90 210.9 109)">OUT</text>
<text x="212.8" y="109.2" transform="rotate(-90 212.8 109.2)">GND</text>
<text x="214.6" y="109.2" transform="rotate(-90 214.6 109.2)">VCC</text>
<text x="108.7" y="115" transform="rotate(-90 108.7 115)">+</text>
<text x="110.6" y="114.9" transform="rotate(-90 110.6 114.9)">-</text>
<text x="122.8" y="115.1" transform="rotate(-90 122.8 115.1)">+</text>
<text x="124.6" y="115" transform="rotate(-90 124.6 115)">-</text>
<text x="135.7" y="114.8" transform="rotate(-90 135.7 114.8)">+</text>
<text x="137.5" y="114.7" transform="rotate(-90 137.5 114.7)">-</text>
<text x="179" y="115" transform="rotate(-90 179 115)">+</text>
<text x="180.8" y="114.9" transform="rotate(-90 180.8 114.9)">-</text>
<text x="195.7" y="114.9" transform="rotate(-90 195.7 114.9)">+</text>
<text x="197.5" y="114.8" transform="rotate(-90 197.5 114.8)">-</text>
<text x="211" y="114.8" transform="rotate(-90 211 114.8)">+</text>
<text x="212.8" y="114.7" transform="rotate(-90 212.8 114.7)">-</text>
</g>
<g font-size="1.3">
<text x="78" y="47.8">Power supply</text>
<text x="78" y="49.6">In 220Vac</text>
<text x="78" y="51.1">Uit 24Vdc</text>
</g>
</svg>
